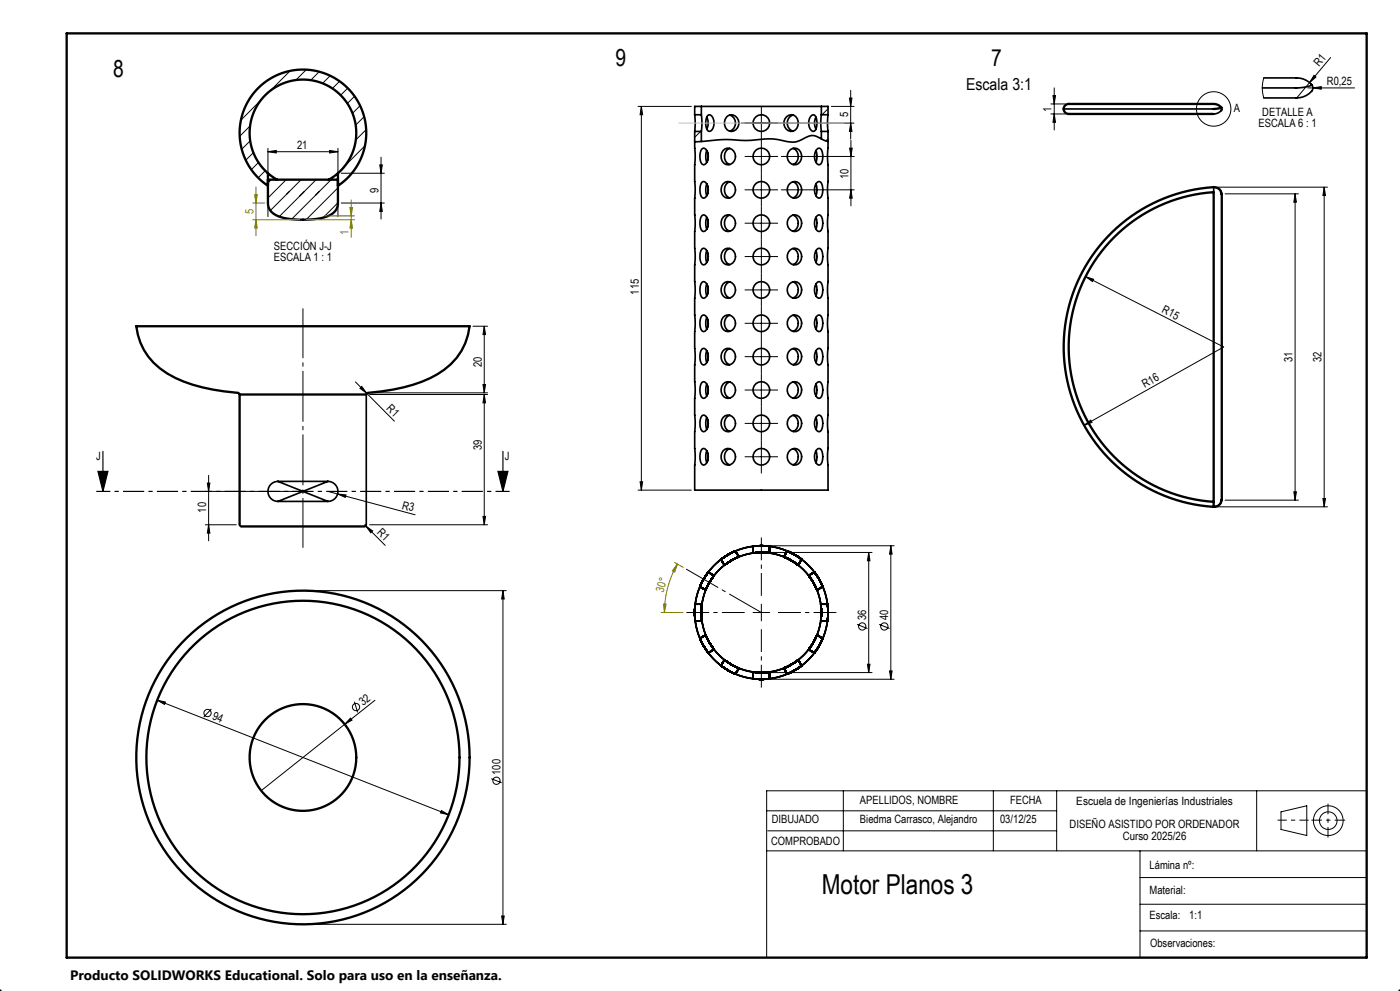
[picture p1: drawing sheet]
<svg xmlns="http://www.w3.org/2000/svg" width="420mm" height="297mm" viewBox="0 0 420 297" stroke-linecap="round" stroke-linejoin="round" font-family="sans-serif">
<g fill="none" stroke="#000" stroke-width=".5">
<path d="M208.4 39.4l.2 7.2-.2 2.8 .2 7.2-.2 2.8 .2 7.2-.2 80.3h40l-.1-9.7 .1-2.8-.1-7.2 .1-87.8M208.4 34.4l.2 2.5-.2 2.5M208.4 39.4h2M208.4 34.4h2M210.4 34.4l.2 2.5-.2 2.5M210.4 31.9h36M210.4 31.9h-2v2.5M210.4 31.9v2.5M210.4 39.4v3M212 35.1l.1 .2a3.8 3.8 0 0 1-.1 3.3M212.3 34.6l.4-.2a2.42 2.42 0 0 1 1.5 3.1 1.6 1.6 0 0 1-1.8 1.7 4.4 4.4 0 0 1-.1-4.6zM217.9 35.1a2.3 2.3 0 0 1 3.2 0 2.3 2.3 0 0 1 .2 3.1 2.15 2.15 0 0 1-2.7 1 2.15 2.15 0 0 1-1.3-2.6z"/>
<path d="M218.9 34.5a2.54 2.54 0 0 1 1.8 2.4 2.54 2.54 0 0 1-1.8 2.4M236 34.9a2.23 2.23 0 0 1 2.8 .1 2.23 2.23 0 0 1 .6 2.7 2.13 2.13 0 0 1-2.4 1.7 2.13 2.13 0 0 1-1.8-2.2v-.9zM237.9 34.5a2.52 2.52 0 0 0-1.7 2.4 2.52 2.52 0 0 0 1.7 2.4M243.6 34.5l.4-.1a2.9 2.9 0 0 1 1 3.3 1.42 1.42 0 0 1-1.1 1.7 3.2 3.2 0 0 1-.3-4.9zM244.8 35.1a3.7 3.7 0 0 0 0 3.6M246.4 34.4l-.2 2.5 .2 2.5M246.4 31.9h2v2.5M246.4 31.9v2.5M246.4 39.4v2.2M246.4 39.4h2M246.4 34.4h2M248.4 34.4l-.2 2.5 .2 2.5"/>
<path d="M319.1 32.7h45M364 31.2h.1M366.3 33.2a3.1 3.1 0 0 1-2.3 1M379.1 23.3h9.8a6.1 6.1 0 0 1 4.6 2M393.5 25.3a1.5 1.5 0 0 1 0 2 6.2 6.2 0 0 1-4.7 2h-9.7M393.5 25.3a8.2 8.2 0 0 1-4.5 1h-10.3M210.6 44.6l.3-.2a2.41 2.41 0 0 1 1.5 3.1 1.6 1.6 0 0 1-1.7 1.7 4.3 4.3 0 0 1-.1-4.6zM210.6 54.6l.3-.2a2.41 2.41 0 0 1 1.5 3.1 1.6 1.6 0 0 1-1.7 1.7 4.3 4.3 0 0 1-.1-4.6zM212 55.1l.1 .2a3.8 3.8 0 0 1-.1 3.3l-.3-2zM212 45.1l.1 .2a3.8 3.8 0 0 1-.1 3.3l-.3-2zM216.9 45.1a2.3 2.3 0 0 1 3.1 0 2.3 2.3 0 0 1 .3 3.1 2.15 2.15 0 0 1-2.7 1 2.15 2.15 0 0 1-1.3-2.6zM216.9 55.1a2.3 2.3 0 0 1 3.1 0 2.3 2.3 0 0 1 .3 3.1 2.15 2.15 0 0 1-2.7 1 2.15 2.15 0 0 1-1.3-2.6z"/>
<path d="M218.9 54.5a2.61 2.61 0 0 0-1.6 2.4 2.61 2.61 0 0 0 1.6 2.4M218.9 44.5a2.61 2.61 0 0 0-1.6 2.4 2.61 2.61 0 0 0 1.6 2.4M237 54.9a2.24 2.24 0 0 1 2.8 .1 2.24 2.24 0 0 1 .6 2.7 2.13 2.13 0 0 1-2.4 1.7 2.13 2.13 0 0 1-1.8-2.2v-.9zM237 44.9a2.24 2.24 0 0 1 2.8 .1 2.24 2.24 0 0 1 .6 2.7 2.13 2.13 0 0 1-2.4 1.7 2.13 2.13 0 0 1-1.8-2.2v-.9zM237.9 54.5a2.63 2.63 0 0 1 1.6 2.4 2.63 2.63 0 0 1-1.6 2.4M237.9 44.5a2.63 2.63 0 0 1 1.6 2.4 2.63 2.63 0 0 1-1.6 2.4M244.8 55.1l.3 1.8-.3 1.8M244.8 45.1l.3 1.8-.3 1.8M245.3 54.5l.4-.1a2.9 2.9 0 0 1 1.1 3.3 1.43 1.43 0 0 1-1.2 1.7 3.2 3.2 0 0 1-.3-4.9zM245.3 44.5l.4-.1a2.9 2.9 0 0 1 1.1 3.3 1.43 1.43 0 0 1-1.2 1.7 3.2 3.2 0 0 1-.3-4.9zM248.4 42.4a7.5 7.5 0 0 1-3.5-1.5 3.3 3.3 0 0 0-3.1 .3l-2.1 1a6.7 6.7 0 0 1-4.8 0 22.9 22.9 0 0 0-9.8-.1 105.8 105.8 0 0 0-16.7 .4M364.1 56.1a2.25 2.25 0 0 1 2.4 2"/>
<path d="M364.1 56.1l-.1 1.5M364.1 56.1h-.2M90.9 65.8h.1M210.6 64.6l.3-.2a2.41 2.41 0 0 1 1.5 3.1 1.6 1.6 0 0 1-1.7 1.7 4.3 4.3 0 0 1-.1-4.6zM210.6 74.6l.3-.2a2.41 2.41 0 0 1 1.5 3.1 1.6 1.6 0 0 1-1.7 1.7 4.3 4.3 0 0 1-.1-4.6zM212 75.1l.1 .2a3.8 3.8 0 0 1-.1 3.3l-.3-2zM212 65.1l.1 .2a3.8 3.8 0 0 1-.1 3.3l-.3-2zM216.9 65.1a2.3 2.3 0 0 1 3.1 0 2.3 2.3 0 0 1 .3 3.1 2.15 2.15 0 0 1-2.7 1 2.15 2.15 0 0 1-1.3-2.6zM216.9 75.1a2.3 2.3 0 0 1 3.1 0 2.3 2.3 0 0 1 .3 3.1 2.15 2.15 0 0 1-2.7 1 2.15 2.15 0 0 1-1.3-2.6zM218.9 74.5a2.61 2.61 0 0 0-1.6 2.4 2.61 2.61 0 0 0 1.6 2.4M218.9 64.5a2.61 2.61 0 0 0-1.6 2.4 2.61 2.61 0 0 0 1.6 2.4M237 74.9a2.24 2.24 0 0 1 2.8 .1 2.24 2.24 0 0 1 .6 2.7 2.13 2.13 0 0 1-2.4 1.7 2.13 2.13 0 0 1-1.8-2.2v-.9z"/>
<path d="M237 64.9a2.24 2.24 0 0 1 2.8 .1 2.24 2.24 0 0 1 .6 2.7 2.13 2.13 0 0 1-2.4 1.7 2.13 2.13 0 0 1-1.8-2.2v-.9zM237.9 74.5a2.63 2.63 0 0 1 1.6 2.4 2.63 2.63 0 0 1-1.6 2.4M237.9 64.5a2.63 2.63 0 0 1 1.6 2.4 2.63 2.63 0 0 1-1.6 2.4M244.8 75.1l.3 1.8-.3 1.8M244.8 65.1l.3 1.8-.3 1.8M245.3 74.5l.4-.1a2.9 2.9 0 0 1 1.1 3.3 1.43 1.43 0 0 1-1.2 1.7 3.2 3.2 0 0 1-.3-4.9zM245.3 64.5l.4-.1a2.9 2.9 0 0 1 1.1 3.3 1.43 1.43 0 0 1-1.2 1.7 3.2 3.2 0 0 1-.3-4.9zM210.6 84.6l.3-.2a2.41 2.41 0 0 1 1.5 3.1 1.6 1.6 0 0 1-1.7 1.7 4.3 4.3 0 0 1-.1-4.6zM210.6 94.6l.3-.2a2.41 2.41 0 0 1 1.5 3.1 1.6 1.6 0 0 1-1.7 1.7 4.3 4.3 0 0 1-.1-4.6zM212 95.1l.1 .2a3.8 3.8 0 0 1-.1 3.3l-.3-2zM212 85.1l.1 .2a3.8 3.8 0 0 1-.1 3.3l-.3-2zM216.9 85.1a2.3 2.3 0 0 1 3.1 0 2.3 2.3 0 0 1 .3 3.1 2.15 2.15 0 0 1-2.7 1 2.15 2.15 0 0 1-1.3-2.6z"/>
<path d="M216.9 95.1a2.3 2.3 0 0 1 3.1 0 2.3 2.3 0 0 1 .3 3.1 2.15 2.15 0 0 1-2.7 1 2.15 2.15 0 0 1-1.3-2.6zM218.9 84.5a2.61 2.61 0 0 0-1.6 2.4 2.61 2.61 0 0 0 1.6 2.4M218.9 94.5a2.61 2.61 0 0 0-1.6 2.4 2.61 2.61 0 0 0 1.6 2.4M237 94.9a2.24 2.24 0 0 1 2.8 .1 2.24 2.24 0 0 1 .6 2.7 2.13 2.13 0 0 1-2.4 1.7 2.13 2.13 0 0 1-1.8-2.2v-.9zM237 84.9a2.24 2.24 0 0 1 2.8 .1 2.24 2.24 0 0 1 .6 2.7 2.13 2.13 0 0 1-2.4 1.7 2.13 2.13 0 0 1-1.8-2.2v-.9zM237.9 94.5a2.63 2.63 0 0 1 1.6 2.4 2.63 2.63 0 0 1-1.6 2.4M237.9 84.5a2.63 2.63 0 0 1 1.6 2.4 2.63 2.63 0 0 1-1.6 2.4M244.8 95.1l.3 1.8-.3 1.8M244.8 85.1l.3 1.8-.3 1.8M245.3 94.5l.4-.1a2.9 2.9 0 0 1 1.1 3.3 1.43 1.43 0 0 1-1.2 1.7 3.2 3.2 0 0 1-.3-4.9zM245.3 84.5l.4-.1a2.9 2.9 0 0 1 1.1 3.3 1.43 1.43 0 0 1-1.2 1.7 3.2 3.2 0 0 1-.3-4.9zM71.4 117.7l.5 .5"/>
<path d="M110.3 117.7l-.4 .5v39.1l-.5 .5M210.6 104.6l.3-.2a2.41 2.41 0 0 1 1.5 3.1 1.6 1.6 0 0 1-1.7 1.7 4.3 4.3 0 0 1-.1-4.6zM210.6 114.6l.3-.2a2.41 2.41 0 0 1 1.5 3.1 1.6 1.6 0 0 1-1.7 1.7 4.3 4.3 0 0 1-.1-4.6zM212 115.1l.1 .2a3.8 3.8 0 0 1-.1 3.3l-.3-2zM212 105.1l.1 .2a3.8 3.8 0 0 1-.1 3.3l-.3-2zM216.9 105.1a2.3 2.3 0 0 1 3.1 0 2.3 2.3 0 0 1 .3 3.1 2.15 2.15 0 0 1-2.7 1 2.15 2.15 0 0 1-1.3-2.6zM216.9 115.1a2.3 2.3 0 0 1 3.1 0 2.3 2.3 0 0 1 .3 3.1 2.15 2.15 0 0 1-2.7 1 2.15 2.15 0 0 1-1.3-2.6zM218.9 114.5a2.61 2.61 0 0 0-1.6 2.4 2.61 2.61 0 0 0 1.6 2.4M218.9 104.5a2.61 2.61 0 0 0-1.6 2.4 2.61 2.61 0 0 0 1.6 2.4M237 114.9a2.24 2.24 0 0 1 2.8 .1 2.24 2.24 0 0 1 .6 2.7 2.13 2.13 0 0 1-2.4 1.7 2.13 2.13 0 0 1-1.8-2.2v-.9zM237 104.9a2.24 2.24 0 0 1 2.8 .1 2.24 2.24 0 0 1 .6 2.7 2.13 2.13 0 0 1-2.4 1.7 2.13 2.13 0 0 1-1.8-2.2v-.9zM237.9 104.5a2.63 2.63 0 0 1 1.6 2.4 2.63 2.63 0 0 1-1.6 2.4"/>
<path d="M237.9 114.5a2.63 2.63 0 0 1 1.6 2.4 2.63 2.63 0 0 1-1.6 2.4M244.8 115.1l.3 1.8-.3 1.8M244.8 105.1l.3 1.8-.3 1.8M245.3 114.5l.4-.1a2.9 2.9 0 0 1 1.1 3.3 1.43 1.43 0 0 1-1.2 1.7 3.2 3.2 0 0 1-.3-4.9zM245.3 104.5l.4-.1a2.9 2.9 0 0 1 1.1 3.3 1.43 1.43 0 0 1-1.2 1.7 3.2 3.2 0 0 1-.3-4.9zM210.6 124.6l.3-.2a2.41 2.41 0 0 1 1.5 3.1 1.6 1.6 0 0 1-1.7 1.7 4.3 4.3 0 0 1-.1-4.6zM210.6 134.6l.3-.2a2.41 2.41 0 0 1 1.5 3.1 1.6 1.6 0 0 1-1.7 1.7 4.3 4.3 0 0 1-.1-4.6zM212 135.1l.1 .2a3.8 3.8 0 0 1-.1 3.3l-.3-2zM212 125.1l.1 .2a3.8 3.8 0 0 1-.1 3.3l-.3-2zM216.9 125.1a2.3 2.3 0 0 1 3.1 0 2.3 2.3 0 0 1 .3 3.1 2.15 2.15 0 0 1-2.7 1 2.15 2.15 0 0 1-1.3-2.6zM216.9 135.1a2.3 2.3 0 0 1 3.1 0 2.3 2.3 0 0 1 .3 3.1 2.15 2.15 0 0 1-2.7 1 2.15 2.15 0 0 1-1.3-2.6zM218.9 124.5a2.61 2.61 0 0 0-1.6 2.4 2.61 2.61 0 0 0 1.6 2.4"/>
<path d="M218.9 134.5a2.61 2.61 0 0 0-1.6 2.4 2.61 2.61 0 0 0 1.6 2.4M237 134.9a2.24 2.24 0 0 1 2.8 .1 2.24 2.24 0 0 1 .6 2.7 2.13 2.13 0 0 1-2.4 1.7 2.13 2.13 0 0 1-1.8-2.2v-.9zM237 124.9a2.24 2.24 0 0 1 2.8 .1 2.24 2.24 0 0 1 .6 2.7 2.13 2.13 0 0 1-2.4 1.7 2.13 2.13 0 0 1-1.8-2.2v-.9zM237.9 134.5a2.63 2.63 0 0 1 1.6 2.4 2.63 2.63 0 0 1-1.6 2.4M237.9 124.5a2.63 2.63 0 0 1 1.6 2.4 2.63 2.63 0 0 1-1.6 2.4M244.8 135.1l.3 1.8-.3 1.8M244.8 125.1l.3 1.8-.3 1.8M245.3 134.5l.4-.1a2.9 2.9 0 0 1 1.1 3.3 1.43 1.43 0 0 1-1.2 1.7 3.2 3.2 0 0 1-.3-4.9zM245.3 124.5l.4-.1a2.9 2.9 0 0 1 1.1 3.3 1.43 1.43 0 0 1-1.2 1.7 3.2 3.2 0 0 1-.3-4.9zM71.9 157.3l.5 .5M83.4 144.3l7.5 3M83.4 144.3a3 3 0 0 0-3 3 3 3 0 0 0 3 3"/>
<path d="M83.4 144.3h15M83.4 150.3h15M90.9 147.3l-7.5 3M90.9 147.3l7.5 3M98.4 144.3l-7.5 3M98.4 144.3a3 3 0 0 1 3 3 3 3 0 0 1-3 3M363.9 151.9h.2M364 150.4h.1M366.5 149.9a2.16 2.16 0 0 1-2.1 2M210 175.8l1.7 1M212.5 171.5l-1.6 2.3-.9 2 1.1-2.2zM212.5 171.5l1.7 1"/>
<path d="M214.2 172.5l-1.5 2.3-1 2 1.1-2.2zM216.3 167.6l1 1.8M216.3 167.6l2.1-1.3 2.3-1.2-2.5 1.3zM217.3 169.4l1.9-1.3 2.5-1.2-2.3 1.1zM220.7 165.1l1 1.8M225.9 163.7v2M225.9 165.7l2.5-.1 2.5 .1-2.8-.1zM225.9 163.7l2.5-.1 2.5 .1-2.8-.1zM230.9 163.7v2M235.2 166.9l2 .9 2.3 1.6-2.1-1.4zM236.2 165.1l-1 1.8M236.2 165.1l2.2 1.1 2.1 1.4-2.3-1.5z"/>
<path d="M240.5 167.6l-1 1.8M242.6 172.5l1.3 1.8 1.2 2.5-1.1-2.2zM244.3 171.5l-1.7 1M244.4 171.5l1.2 1.8 1.2 2.5-1.1-2.2zM246.8 175.8l-1.7 1M208.6 186.1h2M208.6 181.1l-.2 2.8 .2 2.2-.2-2.5zM208.6 181.1h2M210 191.3l.9 2 1.6 2.4-1.4-2.1zM210.6 181.1l-.2 2.5 .2 2.5-.2-2.3zM211.7 190.3l-1.7 1M211.7 190.3l1.1 2.3 1.4 2-1.5-2.3z"/>
<path d="M214.2 194.6l-1.7 1.1M216.3 199.5l2.1 1.4 2.3 1.1-2.5-1.3zM217.3 197.8l-1 1.7M217.3 197.8l2.1 1.4 2.3 1.1-2.5-1.3zM239.5 197.8l1 1.7M242.6 194.7l1.7 1M245.1 190.3l-1.2 2.5-1.3 1.8 1.4-2zM245.1 190.3l1.7 1M246.2 181.1l.2 2.7-.2 2.3 .2-2.5zM246.2 181.1h2M246.2 186.1h2.1M246.8 191.3l-1.2 2.5-1.3 1.8 1.4-2z"/>
<path d="M248.2 181.1l.2 2.8-.1 2.2 .1-2.5zM221.7 200.3l-1 1.7M225.9 201.4v2M225.9 203.4l2.2 .2 2.8-.2-2.5 .2zM225.9 201.4l2.5 .2 2.5-.2-2.8 .2zM230.9 201.4v2M235.2 200.3l1 1.7M235.2 200.3l2.2-1.1 2.1-1.4-2.3 1.5zM236.2 202l2-1 2.3-1.5-2.1 1.4z"/>
<circle cx="228.4" cy="36.9" r="2.5"/>
<circle cx="228.4" cy="46.9" r="2.5"/>
<circle cx="228.4" cy="56.9" r="2.5"/>
<circle cx="228.4" cy="76.9" r="2.5"/>
<circle cx="228.4" cy="66.9" r="2.5"/>
<circle cx="228.4" cy="96.9" r="2.5"/>
<circle cx="228.4" cy="86.9" r="2.5"/>
<circle cx="228.4" cy="116.9" r="2.5"/>
<circle cx="228.4" cy="106.9" r="2.5"/>
<circle cx="228.4" cy="136.9" r="2.5"/>
<circle cx="228.4" cy="126.9" r="2.5"/>
<circle cx="228.4" cy="183.6" r="20"/>
<circle cx="228.4" cy="183.6" r="18"/>
</g>
<g fill="none" stroke="#000" stroke-width=".7">
<path d="M20 10h390v277h-390zM364 31.2h-37.7a20.9 20.9 0 0 0-6.5 .2 1.6 1.6 0 0 0-.4 2.1 1.6 1.6 0 0 0 2 .7h42.6M364.1 31.2l1.5 .3 .7 .7M366.3 32.2l-.9 .3-1.3 .2M366.3 32.2l.2 .5-.2 .5M80.4 51.9v8.9a4.7 4.7 0 0 0 4.4 4.4l3.4 .6h2.7a17 17 0 0 0 8.9-1.8 3.7 3.7 0 0 0 1.6-3.2v-8.9M80.4 51.9l2.7 1.9M80.4 55.7a19 19 0 0 1-3.8-28.4 19 19 0 0 1 28.6 0 19 19 0 0 1-3.8 28.4M80.4 51.9a16 16 0 0 1-1.1-23.1 16 16 0 0 1 23.2 0 16 16 0 0 1-1.1 23.1M80.4 53.8h21M101.4 51.9l-2.8 1.9M363.9 56.1a48 48 0 0 0-44.8 47.9 48 48 0 0 0 44.8 47.9"/>
<path d="M364 57.6a46.5 46.5 0 0 0-43.4 46.4 46.5 46.5 0 0 0 43.4 46.4M364.1 56.1a2.05 2.05 0 0 1 2.2 2M364.1 57.6v94.2a1.84 1.84 0 0 0 2.2-1.9M366.5 58.1v91.8M109.9 118.2h-38v39.1M110.3 117.7a50.1 50.1 0 0 0 20.9-5.5 18.9 18.9 0 0 0 9.7-14.4h-100a19.3 19.3 0 0 0 11.7 15.5 53 53 0 0 0 18.9 4.4M72.4 157.8h37"/>
<circle cx="90.9" cy="227" r="50"/>
<circle cx="90.9" cy="227" r="16"/>
<circle cx="90.9" cy="227" r="47"/>
</g>
<g fill="none" stroke="#000" stroke-width=".3">
<path d="M399.2 17.2l-10.2 12.1M75 37.7l-3.1 3.2M78.2 30l-5.9 6M87 21.2l-5.9 6M91.9 20.9l-3.1 3.1M95.8 21.5l-2.6 2.5M99.1 22.7l-2.3 2.3M101.9 24.4l-2.2 2.1M104.3 26.4l-2.1 2.1M106.4 28.8l-2.2 2.2M108 31.7l-2.2 2.3M109.2 35l-2.5 2.5"/>
<path d="M109.9 38.8l-3.2 3.1M191.4 31.9h16M192.4 31.9l.4 2.5h-.8zM192.4 31.9v115M208.7 31.9l-.3 .3M210.2 39.4l-1.8 1.8M222.4 36.9h33.8M228.4 34.4v5M248.4 32.6l-1.8 1.8M249.4 31.9h6.8M254.8 29.4h.8l-.4 2.5zM255.2 36.9l.4 2.5h-.8z"/>
<path d="M255.2 27.1v14.6M315.3 31.2h4.3M315.3 34.2h4.3M315.9 28.7h.8l-.4 2.5zM316.3 34.2l.4 2.5h-.8zM316.3 26.3v12.7M379.1 23.3l-.4 3 .4 3M392.4 26.3h14M393.9 26.3l2.5-.3v.7zM394.2 22.6l.6 .5-1.9 1.7zM75.1 42.2l-2.6 2.5M76 45.7l-2.3 2.3"/>
<path d="M77.5 48.7l-2.1 2.1M79.6 51.2l-2.2 2.1M80.4 45.5l2.5-.4v.8zM80.4 44.5v20.4M80.4 45.5h21M81.4 53.8l-1.5 1.5M85.9 53.8l-5.5 5.5M90.4 53.8l-9.3 9.3M94.8 53.8l-11 11.1M98.9 45.1l2.5 .4-2.5 .4zM99.3 53.8l-11.8 11.9M101.4 56.3l-9.6 9.5"/>
<path d="M101.4 44.5v20.4M102.4 51.9h12.9M109.5 43.7l-6 6M113.9 49.4h.8l-.4 2.5zM114.3 47.1v18.6M225.9 56.9h5M225.9 46.9h5M228.4 44.4v5M228.4 54.4v5M234.4 56.9h21.9M234.4 46.9h21.9M248.4 41.6l-.7 .6"/>
<path d="M254.9 44.4h.8l-.4 2.5zM255.3 56.9l.4 2.5h-.8zM255.3 42.1v19.6M365.1 56.1h33.2M367.5 58.1h22M388.5 58.1l.4 2.5h-.8zM388.5 58.1v91.8M397.3 56.1l.3 2.5h-.7zM397.3 56.1v95.8M101.4 60.8l-4.5 4.4M102.4 60.8h12.9M114.3 60.8l.4 2.5h-.8z"/>
<path d="M225.9 76.9h5M225.9 66.9h5M228.4 64.4v5M228.4 74.4v5M141.9 97.8h4.4M145.3 97.8l.4 2.5h-.8zM145.3 97.8v19.9M225.9 96.9h5M225.9 86.9h5M228.4 84.4v5M228.4 94.4v5M325.7 82.9l2.4 .8-.4 .7z"/>
<path d="M325.7 82.9l41.4 21.1-41.9 23.5M106.6 114.5l3.4 3.4M108 116.4l.5-.6 1.5 2.1zM110 117.9l8.3 8.3M110.9 118.2h35.4M111.3 117.7h35M144.9 115.2h.8l-.4 2.5zM145.3 118.2l.4 2.5h-.8zM145.3 118.2v39.1M225.9 116.9h5M225.9 106.9h5M228.4 104.4v5"/>
<path d="M228.4 114.4v5M225.9 136.9h5M225.9 126.9h5M228.4 124.4v5M228.4 134.4v5M325.2 127.5l2-1.6 .4 .7zM61.6 157.3h9.3M61.6 147.3h28.3M62.2 144.8h.8l-.4 2.5zM62.6 157.3l.4 2.5h-.8zM62.6 142.5v19.6M98.4 147.3l2.9 .7"/>
<path d="M101.3 148l2.5 .3-.2 .8zM101.3 148l23.2 6.3M109.4 157.3l6.2 6.2M109.7 157.6l2.1 1.5-.6 .6zM110.9 157.3h35.4M144.9 154.8h.8l-.4 2.5zM191.4 146.9h16M192 144.4h.8l-.4 2.5zM365.1 151.9h33.2M367.5 149.9h22M388.1 147.4h.8l-.4 2.5zM396.9 149.4h.7l-.3 2.5z"/>
<path d="M91.9 177h60M150.9 177l.4 2.5h-.8zM150.9 177v100M229.4 163.6h38.8M229.4 165.6h32.2M260.6 165.6l.4 2.5h-.8zM260.6 165.6v36M267.2 163.6l.4 2.5h-.7zM267.2 163.6v40M225.9 183.6h5M228.4 181.1v5M257.1 187.1l3.1 1.3"/>
<path d="M260.2 199.1h.8l-.4 2.5zM263.7 187.1l3.2 1.3M47.2 209.8l2.4 .6-.3 .7zM47.2 209.8l87.4 34.4M63.4 212.5l-2.3 2.4M105.1 215.2l.5 .6-2.2 1.3zM106.3 210.3l1 3.2M112.5 209.9l-34.2 27.1M229.4 203.6h38.8M229.4 201.6h32.2M266.9 201.1h.7l-.4 2.5zM147.4 233.4l3.1 1.2"/>
<path d="M253 237v18M298 237v18M317 237v18M377 237v18M410 237h-180v50M132.4 242.9l2.2 1.3-2.5-.6zM230 255h180M230 243h87M230.3 249h86.7M342 255v32M384.3 243.3l7.7-1.8v8.9l-7.7-1.8zM91.9 277h60"/>
<path d="M150.5 274.5h.8l-.4 2.5zM342 279h68M342 271h68M342 263h68M-.1 297h.6M0 297l.1 .1M0 296.5v.6M.4 296.6l-.4 .5M419.5 297h.5M419.6 296.6l.4 .4M420 296.5v.6M420 297l-.1 .1"/>
<circle cx="364.1" cy="32.7" r="5.2"/>
<circle cx="258.7" cy="187.7" r="1.09"/>
<circle cx="265.3" cy="187.7" r="1.09"/>
<circle cx="62.3" cy="213.7" r="1.09"/>
<circle cx="106.8" cy="211.9" r="1.09"/>
<circle cx="148.9" cy="234" r="1.09"/>
<circle cx="398.5" cy="245.9" r="4.5"/>
<circle cx="398.5" cy="245.9" r="2.64"/>
</g>
<path d="M30.9 135.3v12M150.9 135.3v12M29.4 141.3h3l-1.5 6zM149.4 141.3h3l-1.5 6z" fill="none" stroke="#000" stroke-width=".35"/>
<g fill="none" stroke="#808000" stroke-width=".3">
<path d="M76.4 58.3h.8l-.4 2.5zM76.8 56v14.7M105.4 59.9v11.2M75.8 65.8h14.1M75.8 60.8h3.6M76.8 65.8l.4 2.5h-.8zM91.9 65.8h14.5M97.3 64.7h9.1M105 62.2h.7l-.3 2.5zM105.4 65.8l.3 2.5h-.7zM202.4 168.5l2.6 1.5M203.2 169l-.8 2.4-.7-.3z"/>
<path d="M203.2 169a29.1 29.1 0 0 0-3.9 14.6M198.3 183.6h6.6M199.1 181.1h.7l-.5 2.5z"/>
</g>
<path d="M228.4 178.6v-17.5M223.4 183.6h-17.5M228.4 188.6v17.5M233.4 183.6h17.5" fill="none" stroke="#000" stroke-width=".3" stroke-dasharray="15.2 1.3 1.3 1.3" stroke-dashoffset="8.4" stroke-linecap="butt"/>
<g fill="none" stroke="#000" stroke-width=".3" stroke-dasharray="15.2 1.3 1.3 1.3" stroke-linecap="butt">
<path d="M225.9 36.9h-2.5M228.4 34.4v-2.5M228.4 39.4v2.5M230.9 36.9h2.5M225.9 56.9h-2.5M225.9 46.9h-2.5M228.4 54.4v-2.5M228.4 59.4v2.5M228.4 44.4v-2.5M228.4 49.4v2.5M230.9 56.9h2.5M230.9 46.9h2.5"/>
<path d="M225.9 76.9h-2.5M225.9 66.9h-2.5M228.4 74.4v-2.5M228.4 79.4v2.5M228.4 64.4v-2.5M228.4 69.4v2.5M230.9 76.9h2.5M230.9 66.9h2.5M225.9 96.9h-2.5M225.9 86.9h-2.5M228.4 94.4v-2.5M228.4 99.4v2.5"/>
<path d="M228.4 84.4v-2.5M228.4 89.4v2.5M230.9 96.9h2.5M230.9 86.9h2.5M225.9 116.9h-2.5M225.9 106.9h-2.5M228.4 114.4v-2.5M228.4 119.4v2.5M228.4 104.4v-2.5M228.4 109.4v2.5M230.9 116.9h2.5M230.9 106.9h2.5"/>
<path d="M225.9 136.9h-2.5M225.9 126.9h-2.5M228.4 134.4v-2.5M228.4 139.4v2.5M228.4 124.4v-2.5M228.4 129.4v2.5M230.9 136.9h2.5M230.9 126.9h2.5"/>
</g>
<path d="M152.9 147.3h-124" fill="none" stroke="#000" stroke-width=".35" stroke-dasharray="6.3 1.3 1.3 1.3" stroke-dashoffset="2.1" stroke-linecap="butt"/>
<path d="M398.4 251v-10.1M403.5 245.8h-10.1" fill="none" stroke="#000" stroke-width=".3" stroke-dasharray="6.3 1.3 1.3 1.3" stroke-dashoffset="3.2" stroke-linecap="butt"/>
<path d="M392.6 245.8h-9.3" fill="none" stroke="#000" stroke-width=".3" stroke-dasharray="6.3 1.3 1.3 1.3" stroke-dashoffset="3.6" stroke-linecap="butt"/>
<path d="M228.4 183.6l-22.6-13.1" fill="none" stroke="#000" stroke-width=".3" stroke-dasharray="15.2 1.3 1.3 1.3" stroke-dashoffset="4.1" stroke-linecap="butt"/>
<path d="M90.9 92.4v71.8" fill="none" stroke="#000" stroke-width=".3" stroke-dasharray="15.2 1.3 1.3 1.3" stroke-dashoffset=".3" stroke-linecap="butt"/>
<path d="M203.6 36.9h49.6" fill="none" stroke="#c0c0c0" stroke-width=".3"/>
<g fill="#000">
<path d="M394.2 22.6l.6 .5-1.9 1.7zM393.9 26.3l2.5-.3v.7zM325.7 82.9l2.4 .8-.4 .7zM325.2 127.5l2-1.6 .4 .7zM101.3 148l2.5 .3-.2 .8zM105.1 215.2l.5 .6-2.2 1.3z"/>
<path d="M315.9 28.7h.8l-.4 2.5zM316.3 34.2l.4 2.5h-.8zM150.9 177l.4 2.5h-.8zM150.5 274.5h.8l-.4 2.5zM254.9 44.4h.8l-.4 2.5zM255.3 56.9l.4 2.5h-.8zM267.2 163.6l.4 2.5h-.7zM266.9 201.1h.7l-.4 2.5zM260.6 165.6l.4 2.5h-.8zM260.2 199.1h.8l-.4 2.5z"/>
<path d="M80.4 45.5l2.5-.4v.8zM98.9 45.1l2.5 .4-2.5 .4z"/>
<path d="M113.9 49.4h.8l-.4 2.5zM114.3 60.8l.4 2.5h-.8z"/>
<path d="M108 116.4l2 1.5-1.5-2.1zM109.7 157.6l1.5 2.1 .6-.6z"/>
<path d="M62.2 144.8h.8l-.4 2.5zM62.6 157.3l.4 2.5h-.8z"/>
<path d="M149.4 141.3h3l-1.5 6zM29.4 141.3h3l-1.5 6z"/>
<path d="M388.1 147.4h.8l-.4 2.5zM388.5 58.1l.4 2.5h-.8zM144.9 154.8h.8l-.4 2.5zM145.3 118.2l.4 2.5h-.8zM144.9 115.2h.8l-.4 2.5zM145.3 97.8l.4 2.5h-.8zM255.2 36.9l.4 2.5h-.8zM254.8 29.4h.8l-.4 2.5zM192 144.4h.8l-.4 2.5zM192.4 31.9l.4 2.5h-.8z"/>
<path d="M396.9 149.4h.7l-.3 2.5zM397.3 56.1l.3 2.5h-.7z"/>
<path d="M132.4 242.9l-.3 .7 2.5 .6zM47.2 209.8l2.1 1.3 .3-.7z"/>
</g>
<g fill="#808000">
<path d="M105 62.2h.7l-.3 2.5zM105.4 65.8l.3 2.5h-.7z"/>
<path d="M76.4 58.3h.8l-.4 2.5zM76.8 65.8l.4 2.5h-.8z"/>
<path d="M203.2 169l-.8 2.4-.7-.3zM199.1 181.1h.7l-.5 2.5z"/>
</g>
<text font-size="8.2" x="246.6" y="267.9">Motor Planos 3</text>
<g font-size="7.1">
<text x="34" y="23.1">8</text>
<text x="184.7" y="19.9">9</text>
<text x="297.3" y="19.9">7</text>
</g>
<text font-size="4.9" x="289.8" y="27">Escala 3:1</text>
<text font-size="4.1" x="21" y="293.7">Producto SOLIDWORKS Educational. Solo para uso en la enseñanza.</text>
<g font-size="3.4">
<text x="395.8" y="20.1" transform="rotate(-50 395.8 20.1)">R1</text>
<text x="398.1" y="25.6">R0,25</text>
<text x="254.4" y="35.1" transform="rotate(-90 254.4 35.1)">5</text>
<text x="315.5" y="33.5" transform="rotate(-90 315.5 33.5)">1</text>
<text x="370.2" y="33.5">A</text>
<text x="378.7" y="34.6">DETALLE A</text>
<text x="377.6" y="38.1">ESCALA 6 : 1</text>
<text x="89.1" y="44.7">21</text>
<text x="254.5" y="53.7" transform="rotate(-90 254.5 53.7)">10</text>
<text x="113.5" y="57.8" transform="rotate(-90 113.5 57.8)">9</text>
<text x="82.2" y="74.8">SECCIÓN J-J</text>
<text x="82.2" y="78.3">ESCALA 1 : 1</text>
<text x="191.6" y="88.3" transform="rotate(-90 191.6 88.3)">115</text>
<text x="348.4" y="93.6" transform="rotate(27 348.4 93.6)">R15</text>
<text x="144.5" y="110.1" transform="rotate(-90 144.5 110.1)">20</text>
<text x="387.8" y="108.6" transform="rotate(-90 387.8 108.6)">31</text>
<text x="396.5" y="108.6" transform="rotate(-90 396.5 108.6)">32</text>
<text x="343.5" y="116.4" transform="rotate(-29 343.5 116.4)">R16</text>
<text x="115.8" y="122.6" transform="rotate(45 115.8 122.6)">R1</text>
<text x="28.9" y="137.8">J</text>
<text x="144.5" y="134.8" transform="rotate(-90 144.5 134.8)">39</text>
<text x="151.5" y="137.8">J</text>
<text x="61.8" y="153.6" transform="rotate(-90 61.8 153.6)">10</text>
<text x="120.5" y="152.4" transform="rotate(15 120.5 152.4)">R3</text>
<text x="113" y="159.9" transform="rotate(45 113 159.9)">R1</text>
<text x="259.8" y="186" transform="rotate(-90 259.8 186)">36</text>
<text x="266.5" y="186" transform="rotate(-90 266.5 186)">40</text>
<text x="63.5" y="215.4" transform="rotate(21 63.5 215.4)">94</text>
<text x="108.9" y="211.7" transform="rotate(-38 108.9 211.7)">32</text>
<text x="150.1" y="232.2" transform="rotate(-90 150.1 232.2)">100</text>
<text x="258" y="240.8">APELLIDOS, NOMBRE</text>
<text x="303" y="240.8">FECHA</text>
<text x="322.9" y="241.2">Escuela de Ingenierías Industriales</text>
<text x="231.6" y="246.7">DIBUJADO</text>
<text x="258" y="246.7">Biedma Carrasco, Alejandro</text>
<text x="300" y="246.7">03/12/25</text>
<text x="320.9" y="248.2">DISEÑO ASISTIDO POR ORDENADOR</text>
<text x="336.8" y="251.7">Curso 2025/26</text>
<text x="231.4" y="253.2">COMPROBADO</text>
<text x="344.9" y="260.4">Lámina nº:</text>
<text x="344.9" y="268">Material:</text>
<text x="344.9" y="275.4">Escala:</text>
<text x="356.8" y="275.4">1:1</text>
<text x="345" y="283.9">Observaciones:</text>
</g>
<g font-size="3.4" fill="#808000">
<text x="76" y="64" transform="rotate(-90 76 64)">5</text>
<text x="104.6" y="70.3" transform="rotate(-90 104.6 70.3)">1</text>
<text x="199.1" y="177.7" transform="rotate(-74 199.1 177.7)">30°</text>
</g>
</svg>
